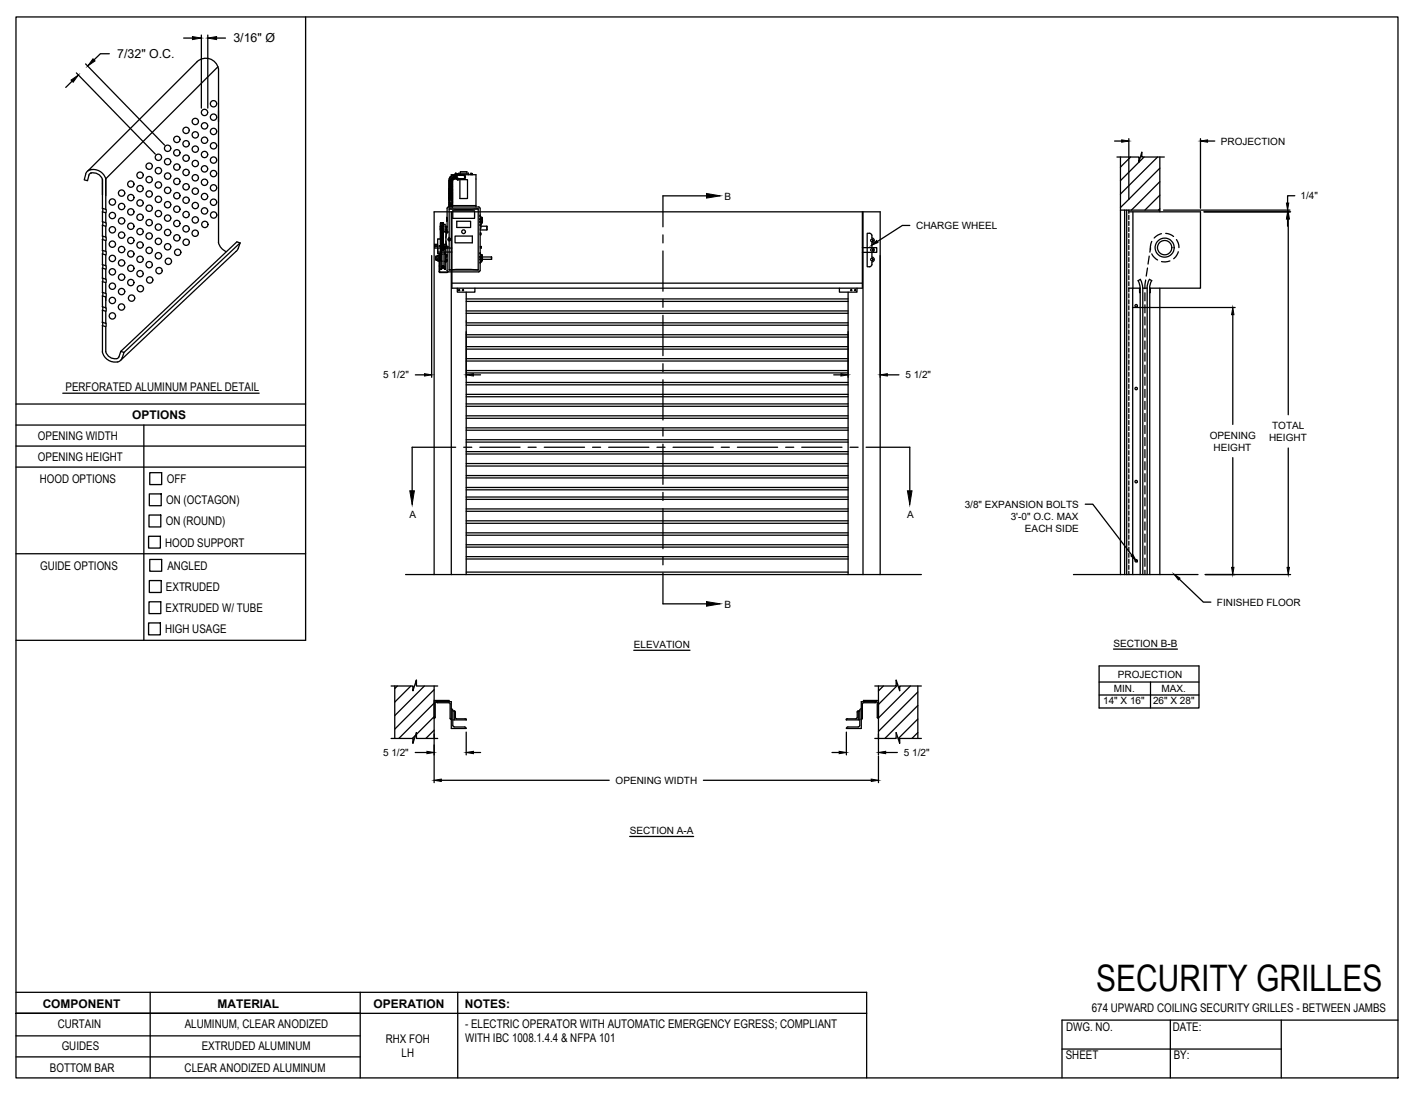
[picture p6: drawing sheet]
<svg xmlns="http://www.w3.org/2000/svg" width="279mm" height="216mm" viewBox="0 0 279 216" stroke-linecap="round" stroke-linejoin="round" font-family="sans-serif">
<!-- layer: ANNOTATIONS -->
<g fill="none" stroke="#000" stroke-width=".25">
<path d="M14.2 16l-1.2 1.3M15.1 14.4l15.5 16M16.9 12.6l15.6 16M21.6 10.6h-1.8l-1.2 1.2M36.2 7.5h1.8M39.7 6.9v14.4M41 6.9v14.4M42.7 7.5h1.8M219.9 27.8h1.4M222.7 27.4v12M236.9 27.4v13.7M238.3 27.8h1.4"/>
<path d="M255.5 38.6h-1.4v1.5M85.2 50.4v24.1M173.7 50.4v24.1M179.5 44.5h-1.4l-5 3.2M229.6 41.5h24.9M237.6 41.8h17.1M254.1 43.2v1.4M254.2 43.2v38.7M82 74h1.8M92 65.4v9.1M93.4 74h1.4M164.5 74h1.4"/>
<path d="M167.3 65.4v9.1M175.1 74h2.3M223.5 60.7h20.2M243.2 62.1v21.7M214.1 99.5h1.5l7.7 10.1M243.2 90.3v21.7M254.2 88.4v23.6M232.7 114.3l4.7 4.5h1.5M237.8 113.4h16.9M125.1 128.3h11M216.9 131.4h19.7v8.3h-19.7zM216.9 134.6h19.7"/>
<path d="M216.9 137.2h19.7M219.7 128.1h12.6M227 134.6v5.1M81.9 148.5h2.3M85.7 144.8v9.7M87.1 154h33.1M92 144.5v4.5M93.4 148.5h1.4M138.8 154h33.1M164.2 148.5h1.4M167 144.5v4.5M173.3 144.8v4.2"/>
<path d="M173.3 149.2v5.3M174.8 148.5h2.3M124.2 165.1h12.7"/>
</g>
<g fill="#000" stroke="#000" stroke-width=".2">
<path d="M14 15.8l1.5-1-1.1 1.4zM18.4 11.6l.4 .4-1.5 1zM38 7.2l1.7 .3-1.7 .3zM41 7.5l1.7-.3v.6zM221.3 27.6l1.4 .2-1.4 .3zM236.9 27.8l1.4-.2v.5zM171.9 48.4l1.1-.9 .2 .4zM254.1 41.8l.2 1.4h-.5zM253.8 40.1h.5l-.2 1.4zM254.2 41.8l.2 1.4h-.4zM83.8 73.7l1.4 .3-1.4 .2zM92 74l1.4-.3v.5z"/>
<path d="M165.9 73.7l1.4 .3-1.4 .2zM173.7 74l1.4-.3v.5zM243.2 60.7l.3 1.4h-.5zM223.1 109.7l.4-.3 .7 1.3zM231.6 113.3l1.2 .8-.3 .3zM243 112h.5l-.3 1.4zM254 112h.4l-.2 1.4zM84.2 148.3l1.5 .2-1.5 .2zM85.7 154l1.4-.2v.4zM92 148.5l1.4-.2v.4zM165.6 148.3l1.4 .2-1.4 .2zM171.9 153.8l1.4 .2-1.4 .2z"/>
<path d="M173.3 148.5l1.5-.2v.4z"/>
</g>
<!-- layer: RHX LH F.O.H. -->
<g fill="none" stroke="#000" stroke-width=".25">
<path d="M88.6 38.9a.34 .34 0 0 1 .3-.3 .34 .34 0 0 1 .4 .3M88.6 38.8a.34 .34 0 0 1 .3-.4 .34 .34 0 0 1 .4 .4M88.6 38.6a.34 .34 0 0 1 .3-.4 .34 .34 0 0 1 .4 .4M88.6 37.4a.34 .34 0 0 1 .3-.3 .34 .34 0 0 1 .4 .3M88.6 36.8v.1M88.6 36.1v.1M88.6 35.8v.1M88.6 36.3v.1M88.6 36.6v.1M88.6 35.6v.1M88.6 39.7a.33 .33 0 0 1 .4-.3 .33 .33 0 0 1 .3 .3M88.6 39.5a.36 .36 0 0 1 .4-.2 .36 .36 0 0 1 .3 .2 .34 .34 0 0 0-.4-.3 .34 .34 0 0 0-.3 .3"/>
<path d="M88.6 39.3a.36 .36 0 0 1 .4-.2 .36 .36 0 0 1 .3 .2 .34 .34 0 0 0-.4-.3 .34 .34 0 0 0-.3 .3M88.6 39.1a.36 .36 0 0 1 .4-.2 .36 .36 0 0 1 .3 .2 .34 .34 0 0 0-.4-.3 .34 .34 0 0 0-.3 .3M88.6 38.3a.36 .36 0 0 1 .4-.2 .36 .36 0 0 1 .3 .3 .34 .34 0 0 0-.4-.4 .34 .34 0 0 0-.3 .4M88.6 38.1a.36 .36 0 0 1 .4-.2 .36 .36 0 0 1 .3 .3 .34 .34 0 0 0-.4-.4 .34 .34 0 0 0-.3 .4M88.6 37.9a.36 .36 0 0 1 .4-.2 .36 .36 0 0 1 .3 .3 .34 .34 0 0 0-.4-.4 .34 .34 0 0 0-.3 .4M88.6 37.7a.36 .36 0 0 1 .4-.1 .36 .36 0 0 1 .3 .2 .34 .34 0 0 0-.4-.3 .34 .34 0 0 0-.3 .3M88.6 37.5a.36 .36 0 0 1 .4-.1 .36 .36 0 0 1 .3 .2 .34 .34 0 0 0-.4-.3 .34 .34 0 0 0-.3 .3M88.6 39.5h.1M88.6 39.3h.1M88.6 39.1h.1M88.6 38.9h.1M88.6 38.9a.36 .36 0 0 1 .4-.2 .36 .36 0 0 1 .3 .2"/>
<path d="M88.6 38.7h.1M88.6 38.7a.36 .36 0 0 1 .4-.2 .36 .36 0 0 1 .3 .2M88.6 38.5h.1M88.6 38.5a.38 .38 0 0 1 .7 0M88.6 38.3h.1M88.6 38.1h.1M88.6 37.9h.1M88.6 37.7h.1M88.6 37.5h.1M88.6 37.4h.1M88.6 37.4a.36 .36 0 0 1 .4-.2 .36 .36 0 0 1 .3 .2M88.6 36.9h.7"/>
<path d="M88.6 35.7h.7v.2h-.7zM88.6 35.6h.7M88.6 36h.7v.1h-.7zM88.6 36.2h.7v.1h-.7zM88.6 36.9v.1M88.6 37.5v.1M88.6 37.7v.1M88.6 37.9v.1M88.6 38.1v.1M88.6 38.3v.1M88.7 35.3l-.1 .3M88.7 35.4h.1"/>
<path d="M88.7 35.4l.6 .2M88.7 35.3v.1M88.7 35.3l.6 .2v.1M88.8 35l-.1 .3M88.8 35.1h.1M88.8 35.1l.5 .4M88.9 35l.5 .4M89 34.8h.2l.3 .5-.1 .1M89 34.8l-.2 .3M89 34.8l.4 .6M89.2 39.8l.1 .1M89.3 39.7a.34 .34 0 0 0-.5-.2 .34 .34 0 0 0-.2 .4"/>
<path d="M89.3 37.2l-.2-.1-.5 .1a.39 .39 0 0 1 .7 0M89.3 39.9h-.7v.1h.7M89.3 36.1v.1M89.3 35.8v.1M89.3 36.3v.1M89.3 36.6v.1M89.3 35.6h.1M89.3 35.6v.1M89.3 36.8v.2M89.3 36.7h-.7v.1h.7M89.3 36.4h-.7v.2h.7M89.3 36.4v.2"/>
<path d="M89.3 36.7v.1M89.3 38.5h.1M89.3 39.7v.1M89.3 39.9v.1M89.3 35.4v.1M89.3 34.6l-.2 .1M89.4 35.4l-.1 .1M89.4 34.6l-.1 .1 .2 .6M89.5 34.6l.1 .7M89.6 35.3h-.1M89.7 35.2h-.1M89.7 34.6v.7h.1"/>
<path d="M89.7 34.6h.1M89.8 34.6h-.4M89.8 34.6h.1v.7h-.1zM89.8 34.4l.3 .1M89.8 34.4v.1M89.8 34.4h.1M89.9 34.4h-.1M89.9 34.4h.1M89.9 35.3h.1M89.9 34.6h.1M90 34.4h.1M90 35.3h.3"/>
<path d="M90 34.4h-.2M90.2 35.4l.1 .1 .2-.1M90.2 34.5l.1-.2 .2 .2M90.2 35.4h.1M90.2 34.5h.1M90.2 34.5v.9M90.2 34.5h-1.2v.3M90.3 35.4h.1M90.3 34.6h-.3v.7M90.3 35.3l.1 .1M90.3 34.6v-.2l.1 .2M90.3 35.3v.2l.1-.2h.7"/>
<path d="M90.3 34.4v.1M90.3 34.5h.1M90.3 34.4l.1 .1M90.3 34.5v.1M90.3 35.3v.1M90.4 34.5v.1M90.4 35.3h.1M90.4 35.4h.1M90.4 35.3h-.1M90.4 35.4h-.1M90.4 35.3v.1M90.4 34.6h-.1"/>
<path d="M90.4 34.5h.1M90.5 34.5h3.4v6.4M90.5 34.5l.3 .1-.3-.1M90.5 35.3h.3l-.3 .1M90.5 34.5l-.1 .1M90.5 34.4v-.2h2v.3M90.5 35.3v.1M90.5 34.6h.6M90.7 35.5h1.5v3.7h-1.5zM90.8 34.6h.7a.32 .32 0 0 1 .3 .3 .32 .32 0 0 1-.3 .3M90.8 35.3h.7h-.7M90.8 34.5l.7 .1"/>
<path d="M90.8 34.2v-.3h1.3v.3M91.4 34.6a.37 .37 0 0 1 .4 .3 .37 .37 0 0 1-.3 .4M91.4 35.3h.1M91.5 34.6a.35 .35 0 0 1 .3 .3 .35 .35 0 0 1-.3 .4M91.5 34.6a.31 .31 0 0 1 .3 .3 .31 .31 0 0 1-.3 .3M92.9 34.4h.1M93.1 34.4h-.1M93.1 34.4h.1M93.2 34.4h.1M93.2 34.4h-.3M93.2 34.4v.1M93.2 34.4l-.3 .1"/>
<path d="M220.4 31h4.3v1l.6-2v1h4.4M221.1 31v82.4M223.1 31l-2 2M225.7 31l-4.6 4.6M228.4 31l-7.3 7.3M228.9 33.2l-7.8 7.8M228.9 35.9l-5.7 5.6M228.9 38.5l-3 3M228.9 31v10.8M85.8 48.5h.6M85.8 48.7h.6M86 51.2h.1"/>
<path d="M86 50.7h.1M86 50.7v.5M86.2 51.3h.1zM86.2 51.3v.1M86.2 51.3h.1M86.3 51.3v.1M86.3 51.3h.1M86.4 48.2h-.6v.8h3.4M86.4 49.7h2.8M86.4 50.5h-.4v.9h.4M86.4 50.4v1.1h.3M86.4 50.4h.3"/>
<path d="M86.4 50.4h.1M86.6 47.2h-.2v2.8h.5M86.6 48.5h.2v.2h-.2zM86.6 53.6l.2 .2h1.5l-1.6-.2v-3.5v3.5M86.7 52.5h.1M86.7 50.5l.1 .9M86.7 51.4h.1M86.8 50.5h.1M86.8 51.4h.1M86.8 47.2h-.2M86.8 47.2h.1M86.8 50.8v.3"/>
<path d="M86.8 51.4h.2M86.9 51.4h.1M86.9 44.6v.8v-.2M86.9 45.2h.1M86.9 45h.1M86.9 44.8h.1M86.9 44.6h.1M86.9 45.6h.1M86.9 45.4h.1M86.9 44.5h.1M86.9 44.2h.6M86.9 44.4h.1"/>
<path d="M86.9 44.3h.1M86.9 46h.6M86.9 45.7h.1M86.9 45.9h.1M86.9 44h.1M86.9 46.2h.6M86.9 46.1h.1M86.9 46.4h.6M86.9 46.3h.1M86.9 46.7h.6M86.9 46.6h.1M86.9 46.8h.6"/>
<path d="M86.9 46.8h.1M86.9 47.1h.6M86.9 47h.1M86.9 47.3h.1M86.9 47.6h.6M86.9 47.5h.1M86.9 47.8h.6M86.9 47.7h.1M86.9 48h.6M86.9 47.9h.1M86.9 48.3h.6M86.9 48.2h.1"/>
<path d="M86.9 48.5h1.2M86.9 48.4h.1M86.9 48.6h.1M86.9 48.9h.1M86.9 48.7h.1M86.9 49.2h.1M86.9 49.1h.1M86.9 49.4h.1M86.9 49.3h.1M86.9 49.6h.1M86.9 49.9h.1M86.9 49.8h.1"/>
<path d="M86.9 50.1h.1M86.9 50.2h.1M86.9 50.5h.1M86.9 44.8h.1l-.1 .2M86.9 44.4l.1 .2M86.9 44.1l.1 .1M86.9 45.2l.2 .1M86.9 45.6h.4M86.9 44h.5M86.9 48.8h.1M86.9 49h.1M86.9 49.5h.1"/>
<path d="M86.9 50h.1M86.9 50.4h.1M87 51.4h.1M87 48.7l.1 .4M87 50.3h-.1M87 50.5l-.2 .1M87 50.6v.8M87 45.2l-.1 .2M87 45.6l-.1 .2M87 46l-.1 .1M87 46.2l-.1 .1M87 46.4l-.1 .1"/>
<path d="M87 46.7l-.1 .1M87 46.9l-.1 .1M87 47.1l-.1 .1M87 47.3l-.1 .1M87 47.6l-.1 .1M87 47.8l-.1 .1M87 48l-.1 .1M87 48.3l-.1 .1M87 48.5l-.1 .1M87 45.3h.3M87 44.5h.1M87 45.7h.1"/>
<path d="M87 48.7v4.5l.1-4.5M87.1 48.8l.1 .1 .1 .3M87.1 44.5h.1M87.1 45.7h.1M87.1 45.3h.1M87.1 45.6l.1 .1h-.1M87.1 49.1h.1M87.1 50.1l.2 .1M87.1 52.9v.1M87.1 51.6h.1M87.1 49.1l.2 .3M87.1 45.3h.2"/>
<path d="M87.1 44.7l.1 .1M87.1 44.8l-.1 .1M87.1 46h.1M87.1 46h.1zM87.2 51.5l-.1 .1M87.2 44.7l.1 .1M87.2 46h.1M87.3 46v.1M87.3 52.4l-.2 .2M87.3 44.8v.1l-.3 .1M87.3 45.6l-.1 .1h.1M87.3 45.3h.1"/>
<path d="M87.3 49.2l.1 .2M87.3 52.7l-.1 .3-.1 .1M87.3 45.7h.1M87.3 44.5h.1M87.3 44.9h.1M87.3 49.2h.2M87.3 45.6v.2M87.3 52.6h.1M87.3 52.6v.3M87.3 44.5l-.4 .1M87.3 44.1v.1M87.3 44.4v.2"/>
<path d="M87.3 44.8v.2M87.3 45.2v.2M87.3 46.2v.1M87.3 46.4v.1M87.3 46.7v.1M87.3 46.9v.1M87.3 47.1v.1M87.3 47.3v.1M87.3 47.6v.1M87.3 47.8v.1M87.3 48v.1M87.3 48.3v.1"/>
<path d="M87.3 48.5v.1M87.3 48.7v.1M87.3 48.9v.1M87.4 49.4h.1M87.4 52.5l-.1 .1M87.4 49.4v3.1M87.4 52.5h.1M87.4 44.3h.4v1.4h-.4M87.4 45.2h.1M87.4 45h.1M87.4 44.8h.1M87.4 44.6h.1"/>
<path d="M87.4 45.6h.1M87.4 45.4h.1M87.4 44.4h.1M87.4 45.9h.1M87.4 44h.1M87.4 46.1h.1M87.4 49.4v-5.4h-.5v6.6M87.4 46.3h.1M87.4 46.6h.1M87.4 46.8h.1M87.4 47h.1M87.4 47.3h.1"/>
<path d="M87.4 47.5h.1M87.4 47.7h.1M87.4 47.9h.1M87.4 48.2h.6M87.4 48.4h.1M87.4 48.6h.1M87.4 48.9h.1M87.4 48.7h.1M87.4 49.1h.1M87.4 49.3h.1M87.4 52.5l.1 .1M87.5 49.4h.1"/>
<path d="M87.5 47.3h-.6M87.5 52.6h.1M87.5 52.6l.1 .4 .2 .1M87.5 52.7l.1 .2M87.6 52.4l.1 .2M87.6 51.5l.1 .1M87.7 50.1l-.1 .1M87.7 50.1h.1M87.7 48.8l-.3 .6M87.7 49.1l-.1 .3M87.7 52.6h.1M87.8 52.9v.1"/>
<path d="M87.8 48.8h-.1M87.8 48.9l-.1 .2M87.8 49.1h-.1M87.8 53.1h.1M87.8 48.7v4.4M87.8 48.7v.2M87.8 48.7v4.5M87.8 44.6h.4M87.8 45.4h.2M87.8 50.2v1.5M87.9 51.6h.2M87.9 50.3l.2-.1z"/>
<path d="M87.9 51.2h.2M87.9 50.7h.2M87.9 50.3h.3M87.9 50.5h.3M87.9 50.4h.3M88 44.8h.1v.6M88 47.6l.1 .7M88 44.8v1M88 45.9v1.1M88.1 44.7h.1M88.1 45.8l-.1 .1M88.1 45.9h.1"/>
<path d="M88.1 45.4v.4l-.2 .1M88.1 45.4h.1M88.1 51.4h.1M88.1 45.9v.2M88.1 50.3h.1M88.1 50.5v.2M88.1 51.2v.4M88.1 44.9h.1M88.1 51.6h.1M88.1 50.7h.1M88.1 51.2h.1M88.1 43.6h.1"/>
<path d="M88.1 43.1h.1M88.1 43.5h.1M88.1 43.2h.1M88.1 43.1l.1 .5M88.1 46h.1M88.1 43.1v.5M88.2 45.8h.1M88.2 45.8v.1M88.2 43.6h.1M88.2 43h.1M88.2 45.8l-.2 .1M88.2 48.7h-1.3"/>
<path d="M88.2 45.7h-.1l.1 .2M88.2 43l-.1 .1M88.2 45.7l-.2 1.6 .2 1.5M88.2 45.7l.3 .1M88.5 48.7l-.3 .1v4.6l.2 .2 6 .1M88.5 47.3h.3M88.5 47.2h.3M88.6 47.3h.1M88.6 47.2l.1-.1 .1 .1M88.6 47.2h.1M88.6 47.2h.2M88.6 53.3l2.9-.2 2.8 .2"/>
<path d="M88.6 41.2l2.9 .1 2.8-.1M88.6 47l-.2 .3 .2 .2M88.6 40v.1M88.6 40.7v.1M88.6 40.2v.1M88.6 40.5v.1M88.6 47.5h.1M88.6 47h.1M88.6 40.3h.7v.2h-.7zM88.6 40.8v.1M88.6 47v-5.8h5.8v12.1M88.6 47.5v5.8h5.8"/>
<path d="M88.8 47.3h-.2M88.8 47.3h.1M88.8 47.2h.1M89 41.8v71.6M89.2 41.8v15.1h81v-15.1M89.2 55.9h81M89.3 40v.1M89.3 40.7v.1M89.3 40.2v.1M89.3 40.5v.2M89.3 40.1h-.7v.2h.7M89.3 40.1v.2"/>
<path d="M89.3 40.8v.1M89.3 41.6h4.3v1.5h-4.3zM89.8 46.6h3.4v1.3h-3.4zM90.1 43.7h2.8v1.2h-2.8zM90.2 56.9v.8h3.5v-.8M92 57.7v55.7M92 59h75.3M92 59.5h75.3M93.9 40.6h-5.3v.1h.7M94.4 40.8l.3 .3M94.4 40.9h-6l-.2 .2v4.6M94.7 50.7h.1"/>
<path d="M94.7 50.7l.5 .1v.4M94.7 50.6h.5M94.7 51.3h.5M94.7 43.9h.5M94.7 43.2h.5M94.7 53.4l-.3 .3M94.7 50.1h.1M94.7 43.3h.5v.5h-.5M94.7 42.7h.1M94.7 50.7h.3M94.7 43.8h.1M94.7 51.2h.1"/>
<path d="M94.7 43.3h.1M94.7 43.3h.3M94.7 51.9h.1M94.7 44.5h.1M94.7 46h.1M94.7 48.6h.3M94.7 45.4h1.4M94.7 46.4h.1M94.7 41.1v2.1M94.7 43.3v.5M94.7 43.9v6.7M94.7 50.7v.5"/>
<path d="M94.7 51.3v2.1M94.7 42.7l.5 .5M94.7 50.1l.5 .5M94.7 50.1l.4 .4M94.7 42.7l.4 .4M94.7 46.1h.1M94.8 43.3h.1M94.8 46.1l-.1 .2M94.8 46v.4M94.8 46v.1M94.8 46.3v.1M94.8 51.2h.1"/>
<path d="M94.8 51.1l.1 .1M94.9 43.4v.3v-.3M94.9 50.8v.3M94.9 51.1l.1 .1M94.9 50.2l.1 .1zM94.9 44.2v.7l-.2 .3M94.9 44.6h1.2v.8v-.8M94.9 51.7l.1-.1zM94.9 43.8h.1M94.9 43.3l-.1 .1M94.9 43.8l-.1-.1 .1 .1M94.9 50.7l-.1 .1"/>
<path d="M94.9 43.3v.1M94.9 50.7v.1M95 43.8h.2v.1M95 48.6v.3h-.3M95 48.6v.1M95 50.7v.1M95 43.8h.1M95 50.3v.1M95 51.5v.1M95.1 50.5h.1M95.1 43.1h.1M95.1 51.4h.1"/>
<path d="M95.1 44h.1M95.1 50.5l.1 .1M95.1 43.1l.1 .1M95.1 50.7h-.1M95.1 43.3h-.1M95.1 44l-.4 .5M95.1 51.2l.1 .1M95.2 43.9l-.1 .1M95.2 51.3l-.5 .6M95.2 43.2v.1h-.5M95.2 43.2h.1M95.2 50.6h.1"/>
<path d="M95.2 51.3h.1M95.2 43.9l-.5 .6M95.2 50.7h1.8M95.2 50.6l-.1 .1M97 51.2h-2.3M97 50.7v.5M165.6 56.9v.8h3.5v-.8M167.3 57.7v55.7M170.2 48.9h2.8v.9h-2.8M170.3 41.8v71.6M172 50.7a.48 .48 0 0 1 .5 .5 .48 .48 0 0 1-.5 .5M172 47a.48 .48 0 0 1 .5 .4 .48 .48 0 0 1-.5 .5"/>
<path d="M172 48.9a.48 .48 0 0 1 .5 .4 .48 .48 0 0 1-.5 .5M172 47v-.7l-.4-.3h-.5v6.6h.7l.2-.4M172 47.9v1M172 49.8v1M172 51.7v.5M221.1 41.5h7.8M221.9 41.5v71.9M222.3 41.5v71.9M222.7 41.8h14.2v15.1h-10M222.7 56.9h2.3v56.5M222.7 41.5v.6M222.7 42.5v.8"/>
<path d="M222.7 43.7v.8M222.7 44.9v.8M222.7 46.1v.8M222.7 47.3v.8M222.7 48.5v.8M222.7 49.7v.7M222.7 50.8v.8M222.7 52v.8M222.7 53.2v.8M222.7 54.4v.8M222.7 55.6v.8M222.7 56.8v.8"/>
<path d="M222.7 58v.8M222.7 59.2v.8M223.5 56.9v56.5M223.5 41.8v15.1M224.6 55.4l.3 .7 .1 .8M224.9 56.9v.9h.1M225 55.1l.4 1 .1 .8M225 55.1l-.4 .3M225.5 56.9h.9v56.5M225.5 56.9v56.5M225.9 57.8v1.6M226.1 55.3l-.2 1.7"/>
<path d="M226.4 52.9l-.2 1.6M226.8 50.5l-.3 1.6M226.8 55.1l-.4 1-.1 .8M226.8 55.1l.4 .3-.3 .7-.1 .8M226.9 56.9v56.5M227 56.9v.9h-.1M227 48.9l-.1 .9M227.3 47.6l-.3 1v.7M227.3 50.1l.5 .7 .6 .5M228.9 56.9v56.5M228.9 41.2l-.3 .3M229.2 46.1l-.7 .3-.8 .6"/>
<path d="M230 46.1l.9 .1 .7 .5M230.8 51.5l-.9 .2-.7-.1M232.1 47.3l.4 .6 .1 1M232.5 49.7l-.5 1-.4 .4M92 70.8h75.3M92 71.2h75.3M92 68.4h75.3M92 68.9h75.3M92 66.1h75.3M92 66.5h75.3M92 63.7h75.3M92 64.2h75.3"/>
<path d="M92 61.4h75.3M92 61.8h75.3M92 77.8h75.3M92 78.3h75.3M92 75.5h75.3M92 75.9h75.3M92 73.1h75.3M92 73.6h75.3M92 79.7h75.3M222.7 60.4v.8M222.7 61.6v.8M222.7 62.7v.8"/>
<path d="M222.7 63.9v.8M222.7 65.1v.8M222.7 66.3v.8M222.7 67.5v.8M222.7 68.7v.8M222.7 69.9v.8M222.7 71.1v.8M222.7 72.3v.8M222.7 73.5v.8M222.7 74.7v.7M222.7 75.8v.8M222.7 77v.8"/>
<path d="M222.7 78.2v.8M222.7 79.4v.8M225.9 60.2v1.5M225.9 62.5v1.6M225.9 64.9v1.6M225.9 67.3v1.6M225.9 69.7v1.6M225.9 72.1v1.6M225.9 74.4v1.6M225.9 76.8v1.6M225.9 79.2v1.6M92 84.4h75.3"/>
<path d="M92 84.9h75.3M92 82.1h75.3M92 82.6h75.3M92 80.2h75.3M92 89.1h75.3M92 89.6h75.3M92 86.8h75.3M92 87.2h75.3M92 96.2h75.3M92 96.7h75.3M92 93.9h75.3M92 94.3h75.3"/>
<path d="M92 91.5h75.3M92 92h75.3M92 98.1h75.3M92 98.6h75.3M222.7 80.6v.8M222.7 81.8v.8M222.7 83v.8M222.7 84.2v.8M222.7 85.4v.8M222.7 86.6v.8M222.7 87.8v.7M222.7 88.9v.8"/>
<path d="M222.7 90.1v.8M222.7 91.3v.8M222.7 92.5v.8M222.7 93.7v.8M222.7 94.9v.8M222.7 96.1v.8M222.7 97.3v.8M222.7 98.5v.8M222.7 99.7v.8M225.9 81.6v1.6M225.9 84v1.6M225.9 86.4v1.5"/>
<path d="M225.9 88.7v1.6M225.9 91.1v1.6M225.9 93.5v1.6M225.9 95.9v1.6M225.9 98.3v1.5M80 113.4h101.8M85.7 113.4v-71.6h88v71.6M92 112.9h75.3M92 102.8h75.3M92 103.3h75.3M92 100.4h75.3M92 100.9h75.3"/>
<path d="M92 107.5h75.3M92 108h75.3M92 105.2h75.3M92 105.6h75.3M92 109.9h75.3M92 110.3h75.3M211.8 113.4h24.6M222.7 100.8v.8M222.7 102v.8M222.7 103.2v.8M222.7 104.4v.8M222.7 105.6v.8"/>
<path d="M222.7 106.8v.8M222.7 108v.8M222.7 109.2v.8M222.7 110.4v.8M222.7 111.6v.8M222.7 112.8v.6M225.9 100.6v1.6M225.9 103v1.6M225.9 105.4v1.6M225.9 107.8v1.6M225.9 110.2v1.6M225.9 112.5v.9"/>
<path d="M77.2 135.4h4.3v.9l.7-2.1v1.2h4.2M77.9 135.4v10.3M78.4 135.4l-.5 .5M81.1 135.4l-3.2 3.2M82.2 134.3h-.1M83.7 135.4l-5.8 5.8M85.7 135.4v10.3M85.7 136.1l-7.8 7.8M85.7 138.8l-7 6.9M86.1 138.5h2.9v5.3h3M88.4 138.5l.2-.3h-2.9v3.6M89 139.9l.3 .3 .1 3.1 .2 .2h2.1l.3 .3"/>
<path d="M169.9 139.9l-.2 .3-.1 3.1-.3 .1-2 .1M170.6 138.5l-.2-.3h2.9v3.6l-.2-.2v-2.9l-.2-.2M172.6 135.4h4.2v-1.2l.7 2.1v-.9h4.3M172.7 138.7h-2.5v3.1l-.3 .2M172.9 138.5h-3v5.3h-2.9l.3-.3M172.9 138.5l-.2 .2M173.3 135.4v10.3M174.3 135.4l-1 1M177.1 135.2l-3.8 3.8M179.6 135.4l-6.3 6.3M181.1 136.6l-7.8 7.7M181.1 139.2l-6.5 6.5"/>
<path d="M181.1 135.4v10.3M77.2 145.7h4.3v1l.7-2.1v1.1h4.2M82 145.1l-.6 .6M85.7 141.8l.2-.2v-2.9l.2-.2 .2 .2h2.5v3.1l.2 .2M85.7 141.4l-3.5 3.5M85.7 144.1l-1.7 1.6M89 142h.1M89.3 140.3h.3M89.3 142.1h2.7M89.6 140.3l.3 .2v1.1l.2 .2M89.6 140.3v1.8M90.1 141.9h1.7"/>
<path d="M91.8 141.8l.2 .3M92 142.1h.1M167 142.1h.1M167 142.1h2.7M167.2 141.8l-.2 .3M167.2 141.9h1.7M169.1 141.6l-.2 .2M169.1 140.5v1.1M169.3 140.3l-.2 .2M169.4 140.3h.3M169.4 140.3v1.8M169.9 142h.1"/>
<path d="M172.6 145.7h4.2v-1.1l.7 2.1v-1h4.3M181.1 141.9l-3.9 3.9M181.1 144.6l-1.2 1.1"/>
<circle cx="88.7" cy="47.3" r=".16"/>
<circle cx="88.7" cy="47.3" r=".24"/>
<circle cx="90.6" cy="57.3" r=".12"/>
<circle cx="91.3" cy="57.3" r=".12"/>
<circle cx="91.5" cy="45.7" r=".37"/>
<circle cx="167.9" cy="57.3" r=".12"/>
<circle cx="168.7" cy="57.3" r=".12"/>
<circle cx="172" cy="51.2" r=".24"/>
<circle cx="172" cy="49.3" r=".24"/>
<circle cx="172" cy="47.4" r=".24"/>
<circle cx="229.8" cy="48.9" r="1.89"/>
<circle cx="229.8" cy="48.9" r="1.41"/>
<circle cx="224.2" cy="76.7" r=".24"/>
<circle cx="224.2" cy="60.3" r=".24"/>
<circle cx="224.2" cy="95" r=".24"/>
<circle cx="224.2" cy="110.7" r=".24"/>
</g>
<path d="M92 63.5h.1" fill="none" stroke="#000" stroke-width=".2"/>
<!-- layer: SECTION CUTS -->
<g fill="none" stroke="#000" stroke-width=".25">
<path d="M139.4 38.7h-8.6v6.1M130.8 46.4v1.5M130.8 49.5v8M130.8 59.1v1.5M130.8 62.2v8M130.8 71.8v1.6M130.8 75v7.9M89.9 88.3h-8.6v8.6M91.5 88.3h1.6M94.7 88.3h7.9M104.2 88.3h1.6M107.4 88.3h7.9"/>
<path d="M116.9 88.3h1.6M120.1 88.3h7.9M129.6 88.3h1.6M130.8 84.5v1.6M130.8 87.7v7.9M130.8 97.2v1.6M132.8 88.3h7.9M142.3 88.3h1.6M145.5 88.3h7.9M155 88.3h1.6M158.2 88.3h7.9M167.7 88.3h1.6"/>
<path d="M170.9 88.3h8.6v8.6M130.8 100.4v7.9M130.8 109.9v1.6M130.8 113.1v6.1h8.6"/>
</g>
<path d="M139.4 38.2l2.7 .5-2.7 .4zM80.9 96.9h.9l-.5 2.7zM179 96.9h1l-.5 2.7zM139.4 118.7l2.7 .5-2.7 .4z" fill="#000" stroke="#000" stroke-width=".2"/>
<!-- layer: DETAILS -->
<g fill="none" stroke="#000" stroke-width=".25">
<path d="M38.9 12.2a2.53 2.53 0 0 1 4.2 1.3v10.5M38.9 12.2l-21.6 21.6M43 13.2l-22.1 22.1M16.9 34.4l-.3 1.1 .7 .2 .2-1.1M17.7 33.5a2.59 2.59 0 0 1 3.2 1.8M17.9 34.2a1.94 1.94 0 0 1 2.3 1.2v5.7l.7 .2v-6M18 33.4a1.26 1.26 0 0 0-1.1 1M18.1 34.1l-.6 .5M43.1 21.8v26.1a2.59 2.59 0 0 0 1.5 1.8M20.2 57.7v.7M20.2 49.4v.7M20.2 52.2v.7"/>
<path d="M20.2 54.9v.7M20.2 43.8v.6M20.2 41.1v.7M20.2 46.6v.7M20.2 47.3l.7 .2v2.1l-.7-.2zM20.2 50.1l.7 .2v2.1l-.7-.2zM20.9 42l-.7-.2v2l.7 .2M20.9 44.7l-.7-.2v2.1l.7 .2M20.9 53.1l-.7-.2v2l.7 .2M20.9 55.8l-.7-.2v2.1l.7 .2M20.9 58.6l-.7-.2v2.1l.7 .2M20.9 42v2"/>
<path d="M20.9 44.7v2.1M20.9 53.1v2M20.9 55.8v2.1M20.9 58.6v2.1M20.9 41.3v.7M20.9 43.9v.7M20.9 46.8v.7M20.9 49.6v.7M20.9 52.4v.7M20.9 55.1v.7M20.9 57.9v.7M47.4 47.9a2.44 2.44 0 0 1-.8 1.7l-22.7 21.4"/>
<path d="M47.4 47.9l-22.9 21.7M47.4 47.9l-.7-.2-22.9 21.6M20.2 63.6v.7M20.2 60.5v.7M20.2 69.5a2.49 2.49 0 0 0 3.6 1.7l.3-.6 .4-1-.7-.3-.3 1.1M20.2 61.2l.7 .2v2.4l-.7-.2zM20.9 69.4a1.76 1.76 0 0 0 2.5 1.2l.1-.2M20.9 63.8v.6M20.9 64.5l-.7-.2v5.2M20.9 64.5v4.9M20.9 60.7v.7"/>
<circle cx="22.2" cy="39.9" r=".62"/>
<circle cx="24" cy="38.1" r=".62"/>
<circle cx="25.8" cy="36.3" r=".62"/>
<circle cx="25.8" cy="39" r=".62"/>
<circle cx="27.6" cy="34.6" r=".62"/>
<circle cx="27.6" cy="37.2" r=".62"/>
<circle cx="29.4" cy="32.8" r=".62"/>
<circle cx="29.4" cy="38.3" r=".62"/>
<circle cx="29.4" cy="35.4" r=".62"/>
<circle cx="31.3" cy="36.5" r=".62"/>
<circle cx="31.3" cy="31" r=".62"/>
<circle cx="31.3" cy="33.7" r=".62"/>
<circle cx="31.3" cy="39.3" r=".62"/>
<circle cx="33.1" cy="31.9" r=".62"/>
<circle cx="33.1" cy="34.7" r=".62"/>
<circle cx="33.1" cy="29.3" r=".62"/>
<circle cx="33.1" cy="37.6" r=".62"/>
<circle cx="34.9" cy="33" r=".62"/>
<circle cx="34.9" cy="38.6" r=".62"/>
<circle cx="34.9" cy="27.5" r=".62"/>
<circle cx="34.9" cy="35.8" r=".62"/>
<circle cx="34.9" cy="30.2" r=".62"/>
<circle cx="36.7" cy="25.7" r=".62"/>
<circle cx="36.7" cy="34" r=".62"/>
<circle cx="36.7" cy="36.9" r=".62"/>
<circle cx="36.7" cy="31.2" r=".62"/>
<circle cx="36.7" cy="39.5" r=".62"/>
<circle cx="36.7" cy="28.4" r=".62"/>
<circle cx="38.5" cy="24" r=".62"/>
<circle cx="38.5" cy="26.6" r=".62"/>
<circle cx="38.5" cy="29.4" r=".62"/>
<circle cx="38.5" cy="35.1" r=".62"/>
<circle cx="38.5" cy="32.3" r=".62"/>
<circle cx="38.5" cy="37.7" r=".62"/>
<circle cx="40.4" cy="24.8" r=".62"/>
<circle cx="40.4" cy="33.3" r=".62"/>
<circle cx="40.4" cy="30.5" r=".62"/>
<circle cx="40.4" cy="27.7" r=".62"/>
<circle cx="40.4" cy="22.2" r=".62"/>
<circle cx="40.4" cy="38.8" r=".62"/>
<circle cx="40.4" cy="36" r=".62"/>
<circle cx="42.1" cy="31.6" r=".62"/>
<circle cx="42.1" cy="34.3" r=".62"/>
<circle cx="42.1" cy="37.1" r=".62"/>
<circle cx="42.1" cy="20.5" r=".62"/>
<circle cx="42.1" cy="28.8" r=".62"/>
<circle cx="42.1" cy="39.9" r=".62"/>
<circle cx="42.1" cy="23.1" r=".62"/>
<circle cx="42.1" cy="25.9" r=".62"/>
<circle cx="22.2" cy="56.5" r=".62"/>
<circle cx="22.2" cy="51" r=".62"/>
<circle cx="22.2" cy="45.3" r=".62"/>
<circle cx="22.2" cy="48.2" r=".62"/>
<circle cx="22.2" cy="59.3" r=".62"/>
<circle cx="22.2" cy="42.5" r=".62"/>
<circle cx="22.2" cy="53.6" r=".62"/>
<circle cx="24" cy="57.5" r=".62"/>
<circle cx="24" cy="40.8" r=".62"/>
<circle cx="24" cy="43.6" r=".62"/>
<circle cx="24" cy="49.2" r=".62"/>
<circle cx="24" cy="51.9" r=".62"/>
<circle cx="24" cy="46.4" r=".62"/>
<circle cx="24" cy="54.7" r=".62"/>
<circle cx="25.8" cy="47.5" r=".62"/>
<circle cx="25.8" cy="55.8" r=".62"/>
<circle cx="25.8" cy="44.7" r=".62"/>
<circle cx="25.8" cy="50.1" r=".62"/>
<circle cx="25.8" cy="52.9" r=".62"/>
<circle cx="25.8" cy="41.8" r=".62"/>
<circle cx="26" cy="58.8" r=".62"/>
<circle cx="27.6" cy="54" r=".62"/>
<circle cx="27.6" cy="48.4" r=".62"/>
<circle cx="27.6" cy="45.7" r=".62"/>
<circle cx="27.6" cy="51.2" r=".62"/>
<circle cx="27.6" cy="40.1" r=".62"/>
<circle cx="27.6" cy="42.9" r=".62"/>
<circle cx="27.7" cy="57" r=".62"/>
<circle cx="29.4" cy="52.2" r=".62"/>
<circle cx="29.4" cy="41.1" r=".62"/>
<circle cx="29.4" cy="43.9" r=".62"/>
<circle cx="29.4" cy="46.6" r=".62"/>
<circle cx="29.4" cy="49.4" r=".62"/>
<circle cx="29.5" cy="55.3" r=".62"/>
<circle cx="31.3" cy="50.5" r=".62"/>
<circle cx="31.3" cy="47.6" r=".62"/>
<circle cx="31.3" cy="44.8" r=".62"/>
<circle cx="31.3" cy="42.2" r=".62"/>
<circle cx="31.4" cy="53.4" r=".62"/>
<circle cx="33.1" cy="43" r=".62"/>
<circle cx="33.1" cy="45.9" r=".62"/>
<circle cx="33.1" cy="48.7" r=".62"/>
<circle cx="33.1" cy="40.4" r=".62"/>
<circle cx="33.2" cy="51.6" r=".62"/>
<circle cx="34.9" cy="46.9" r=".62"/>
<circle cx="34.9" cy="44.1" r=".62"/>
<circle cx="34.9" cy="41.3" r=".62"/>
<circle cx="35.1" cy="49.8" r=".62"/>
<circle cx="36.7" cy="45.2" r=".62"/>
<circle cx="36.7" cy="42.3" r=".62"/>
<circle cx="36.7" cy="47.8" r=".62"/>
<circle cx="38.5" cy="46" r=".62"/>
<circle cx="38.5" cy="40.6" r=".62"/>
<circle cx="38.5" cy="43.4" r=".62"/>
<circle cx="40.4" cy="41.6" r=".62"/>
<circle cx="40.4" cy="44.3" r=".62"/>
<circle cx="42.2" cy="42.4" r=".62"/>
<circle cx="22.2" cy="62.3" r=".62"/>
<circle cx="24" cy="60.6" r=".62"/>
</g>
<!-- layer: TITLE BLOCK -->
<g fill="none" stroke="#000" stroke-width=".25">
<path d="M3.2 3.3h272.6v209.4h-272.6zM60.3 3.3v123.1h-57.1M3.2 79.7h57.1M12.4 77.6h38.7M3.2 88h57.1M3.2 92.2h57.1M3.2 83.9h57.1M28.4 83.9v42.5M29.5 97.5h2.3v2.3h-2.3zM29.5 93.3h2.4v2.3h-2.4zM3.2 109.3h57.1M29.3 105.8h2.3v2.4h-2.3z"/>
<path d="M29.4 101.6h2.3v2.4h-2.3zM29.4 118.8h2.3v2.3h-2.3zM29.5 114.6h2.3v2.3h-2.3zM29.5 110.4h2.4v2.3h-2.4zM29.3 122.9h2.3v2.4h-2.3zM3.2 195.8h167.8v16.9M29.6 195.8v16.9M71.1 200h-67.9h167.8M71.1 195.8v16.9M90.3 195.8v16.9M3.2 208.6h67.9M3.2 204.4h67.9"/>
<path d="M209.6 207h43.2M230.9 201.3v11.4M252.8 201.3v11.4M275.8 201.3h-66.2v11.4"/>
</g>
<text font-size="7.2" x="216.3" y="195.5">SECURITY GRILLES</text>
<g font-size="2.4">
<text x="23.1" y="11.5">7/32&quot; O.C.</text>
<text x="46.1" y="8.4">3/16&quot; Ø</text>
<text x="12.9" y="77.1">PERFORATED ALUMINUM PANEL DETAIL</text>
<text x="26.1" y="82.6">OPTIONS</text>
<text x="7.5" y="86.8">OPENING WIDTH</text>
<text x="7.5" y="91">OPENING HEIGHT</text>
<text x="7.9" y="95.3">HOOD OPTIONS</text>
<text x="32.9" y="95.4">OFF</text>
<text x="32.8" y="99.5">ON (OCTAGON)</text>
<text x="32.6" y="107.9">HOOD SUPPORT</text>
<text x="32.7" y="103.7">ON (ROUND)</text>
<text x="7.9" y="112.4">GUIDE OPTIONS</text>
<text x="33" y="112.5">ANGLED</text>
<text x="32.7" y="116.6">EXTRUDED</text>
<text x="32.6" y="125">HIGH USAGE</text>
<text x="32.7" y="120.8">EXTRUDED W/ TUBE</text>
<text x="8.4" y="198.9">COMPONENT</text>
<text x="11.4" y="202.8">CURTAIN</text>
<text x="36.5" y="202.9">ALUMINUM, CLEAR ANODIZED</text>
<text x="42.9" y="198.8">MATERIAL</text>
<text x="73.7" y="198.9">OPERATION</text>
<text x="91.7" y="198.9">NOTES:</text>
<text x="91.8" y="202.8">- ELECTRIC OPERATOR WITH AUTOMATIC EMERGENCY EGRESS; COMPLIANT</text>
<text x="210.4" y="203.6">DWG. NO.</text>
<text x="215.4" y="199.8">674 UPWARD COILING SECURITY GRILLES - BETWEEN JAMBS</text>
<text x="231.4" y="203.4">DATE:</text>
<text x="12.2" y="207.3">GUIDES</text>
<text x="39.8" y="207.2">EXTRUDED ALUMINUM</text>
<text x="76.1" y="205.8">RHX FOH</text>
<text x="79.2" y="208.6">LH</text>
<text x="91.8" y="205.7">WITH IBC 1008.1.4.4 &amp; NFPA 101</text>
<text x="210.3" y="209.1">SHEET</text>
<text x="231.6" y="209">BY:</text>
<text x="9.8" y="211.5">BOTTOM BAR</text>
<text x="36.4" y="211.6">CLEAR ANODIZED ALUMINUM</text>
</g>
<g font-size="2">
<text x="240.9" y="28.5">PROJECTION</text>
<text x="143" y="39.4">B</text>
<text x="256.6" y="39.3">1/4&quot;</text>
<text x="180.8" y="45.2">CHARGE WHEEL</text>
<text x="75.6" y="74.7">5 1/2&quot;</text>
<text x="178.6" y="74.7">5 1/2&quot;</text>
<text x="238.7" y="86.6">OPENING</text>
<text x="239.5" y="88.9">HEIGHT</text>
<text x="250.4" y="87">HEIGHT</text>
<text x="251" y="84.6">TOTAL</text>
<text x="190.4" y="100.2">3/8&quot; EXPANSION BOLTS</text>
<text x="80.8" y="102.2">A</text>
<text x="179" y="102.2">A</text>
<text x="199.4" y="102.6">3'-0&quot; O.C. MAX</text>
<text x="202.2" y="105">EACH SIDE</text>
<text x="143" y="120">B</text>
<text x="240.1" y="119.5">FINISHED FLOOR</text>
<text x="125.1" y="127.9">ELEVATION</text>
<text x="219.7" y="127.7">SECTION B-B</text>
<text x="219.8" y="136.6">MIN.</text>
<text x="220.6" y="133.8">PROJECTION</text>
<text x="229.2" y="136.6">MAX.</text>
<text x="217.7" y="139">14&quot; X 16&quot;</text>
<text x="227.5" y="139">26&quot; X 28&quot;</text>
<text x="75.6" y="149.2">5 1/2&quot;</text>
<text x="178.3" y="149.2">5 1/2&quot;</text>
<text x="121.5" y="154.7">OPENING WIDTH</text>
<text x="124.2" y="164.7">SECTION A-A</text>
</g>
</svg>
